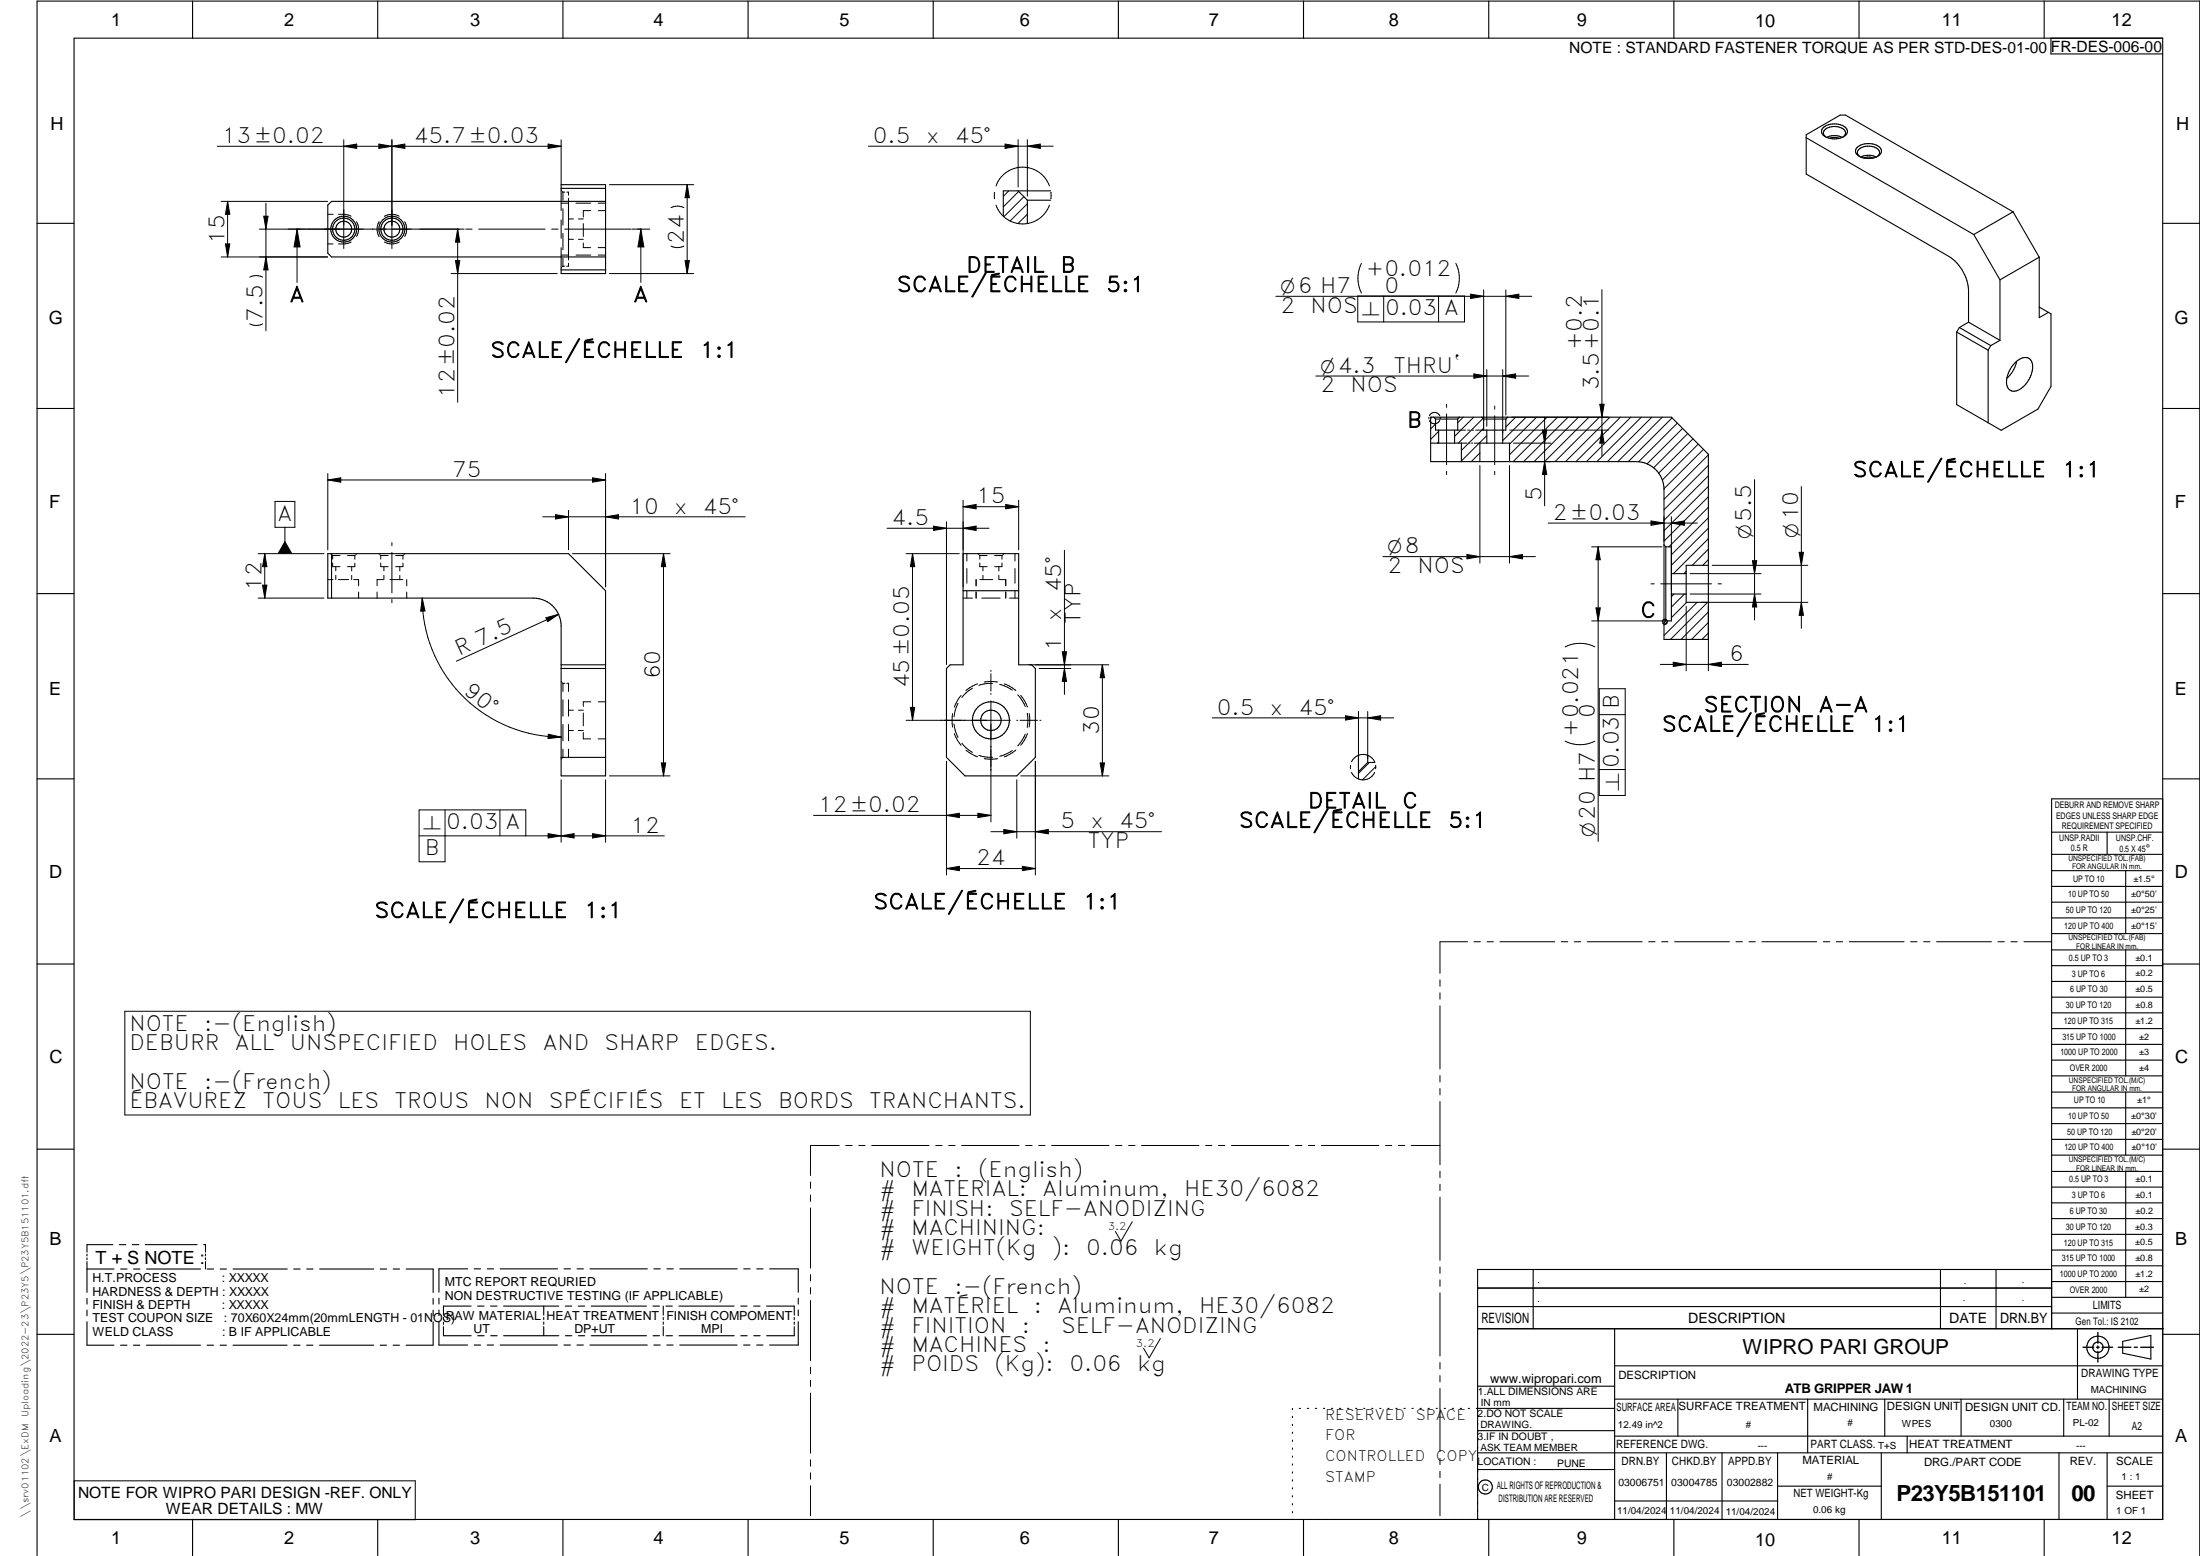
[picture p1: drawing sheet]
<svg xmlns="http://www.w3.org/2000/svg" width="594mm" height="420mm" viewBox="0 0 594 420" stroke-linecap="round" stroke-linejoin="round" font-family="sans-serif">
<g fill="none" stroke="#000" stroke-width=".3">
<path d="M20 10.3h564v400h-564zM52 .3v10M102 .3v10M152 .3v10M202 .3v10M252 .3v10M302 .3v10M352 .3v10M402 .3v10M452 .3v10M502 .3v10M552 .3v10"/>
<path d="M553.8 10.3v4.3h30.2M487.7 37.2l45.3 26.1M492.2 34.6a4.8 4.8 0 0 1 6.5 .3 1.66 1.66 0 0 1-1.3 2.2 4.8 4.8 0 0 1-5.4-1l-.1-.9zM493.1 37a1.37 1.37 0 0 1-.7-1.5 1.37 1.37 0 0 1 1.3-1 3.7 3.7 0 0 1 4.6 1.1v.6l-.7 .8M493.3 37.1a4.7 4.7 0 0 1 4.2 0M494 37.4l1.2-.3 1.5 .3M501.4 39.9a4.8 4.8 0 0 1 6.5 .3 1.64 1.64 0 0 1-1.3 2.2 4.8 4.8 0 0 1-5.4-1l-.1-.9zM151.5 50.9h12M151.5 54.4v-4.5h12v24h-12v-4.5M153.5 54.4v15M163.5 54.4h-74l-1 1v13l1 1h74M274.9 51.5l2.5 2.6"/>
<path d="M277.4 54.1v6.3M277.4 54.1h6.3M283.7 51.5h-12.8v6.9M502.3 42.3a1.35 1.35 0 0 1-.7-1.5 1.35 1.35 0 0 1 1.2-1 3.7 3.7 0 0 1 4.7 1.1l-.1 .9-.5 .5M502.5 42.4a4.9 4.9 0 0 1 4.2 0M503.3 42.7l1.1-.3 1.5 .3M543.6 57.2l-10.6 6.1M543.6 57.2l-45.3-26.1h-1.4l-9.2 5.3v10.6l38.6 22.2a11.7 11.7 0 0 1 5.3 9.2v8.6M543.6 57.2l7.1 12.2M10 60.3h10M151.5 72.9h12M533 63.3l7.1 12.3"/>
<path d="M540.1 75.6v16.3M550.7 69.4v16.4l2.4-1.5M550.7 69.4l-10.6 6.2M584 60.3h10M528.4 89.7l8.5 4.9M528.4 89.7v19.6l8.5 4.9M529.1 88.4l-.7 1.3M529.1 88.4l8.5 4.9M531.6 87l-2.5 1.4M531.6 87l8.5 4.9M536.9 94.6v19.6M537.6 93.3l-.7 1.3"/>
<path d="M540.1 91.9l-2.5 1.4M544 98.1a3.5 3.5 0 0 1 3.9-1.3 3.7 3.7 0 0 1 .5 4.6 6 6 0 0 1-4.8 4.2 2.32 2.32 0 0 1-1.7-3 8.3 8.3 0 0 1 2.1-4.5zM544.5 97.6a8.1 8.1 0 0 1-2.6 4.6M550.7 82.9l2.4 1.4M553.1 84.3l.7 .5v19.6l-3.5 6.1-9.9 5.7-3.5-2M10 110.3h10M386.3 112.6h65l10 10.1v50h-12v-40.6a7.5 7.5 0 0 0-7.5-7.4h-55.5zM386.3 119.7h8.3v5M387.1 112.6l.5 .6M387.6 113.2v2.9h6v-2.9M387.6 113.2h6M388.5 116.1v3.6"/>
<path d="M392.8 116.1v3.6M394.1 112.6l-.5 .6M400.1 112.6l.5 .6M400.6 113.2v2.9h6v-2.9M400.6 113.2h6M401.5 116.1v3.6M405.8 116.1v3.6M407.1 112.6l-.5 .6M584 110.3h10M399.6 124.7v-5h8v5M88.5 149.5h65l10 10v50h-12v-40.5a7.5 7.5 0 0 0-7.5-7.5h-55.5zM89.5 149.5v12"/>
<path d="M260.1 159.5h15M260.1 149.5h15v30h3.5l1 1v24l-5 5h-14l-5-5v-24l1-1h3.5zM449.3 147.2l.5 .5M449.8 147.7h1.5v20h-1.5M449.8 147.7v20M451.3 154.9h4M461.3 152.7h-6v9.9h6M10 160.3h10M151.5 179.5h12M449.8 167.7l-.5 .4M451.3 160.4h4M584 160.3h10"/>
<path d="M151.5 180.5h12M10 210.3h10M151.5 204.5h12M366.8 204v6.3M369.3 204v1.9M369.3 205.9h2M369.3 205.9l-2.5 2.5M584 215.7h-30v143.1M584 210.3h10M554 230.7h30M554 224.7h30M554 235.1h30"/>
<path d="M554 239.4h30M569 224.7v6M574 235.1v17M554 243.6h30M554 247.9h30M554 252.1h30M554 256.5h30M574 256.5v34M10 260.3h10M554 260.8h30M554 265h30M554 269.3h30"/>
<path d="M554 273.5h30M554 277.7h30M584 260.3h10M554 282h30M554 286.3h30M554 290.5h30M554 294.9h30M554 299.1h30M574 294.9v17M10 310.3h10M554 303.4h30M554 307.7h30"/>
<path d="M554 311.9h30M554 316.3h30M574 316.3v34M584 310.3h10M23.5 338.6v.5M23.5 339.7v.4M30.5 336.1h-7v2M32.2 336.1h1.8M35.7 336.1h1.8M39.2 336.1h14M55 336.1h.5v2M55.5 338.6v.5"/>
<path d="M55.5 339.6v.5M554 320.5h30M554 324.8h30M554 329.1h30M554 333.3h30M554 337.5h30M23.5 340.7v8.3M23.5 342.7h7.3M23.5 350.6v1.5M23.5 353.8v1.5M23.5 356.9v6.3h7.3M32.6 342.7h1.7"/>
<path d="M36.1 342.7h1.7M39.6 342.7h14.6M55.5 340.7v2M55.9 342.7h1.8M59.5 342.7h1.7M62.9 342.7h14.6M79.3 342.7h1.7M82.8 342.7h1.7M86.3 342.7h14.6M102.7 342.7h1.7M106.2 342.7h1.7M109.7 342.7h7.3v6.3"/>
<path d="M117 350.6v1.6M117 353.8v1.5M117 356.9v6.3h-7.3M118.5 350.5v1.6M118.5 353.7v1.6M118.5 356.9v6.3h7.8M119.8 358.2v2.5h7.4M119.8 355.8v.6M119.8 357v.6M126.3 342.6h-7.8v6.3M127.2 352.7h-7.4v2.4M128.1 342.6h1.7"/>
<path d="M129 352.7h1.7M131.6 342.6h1.7M132.5 352.7h1.7M135.1 342.6h15.5M136 352.7h14.9M146.8 352.7v2.4M146.8 355.7v.6M146.8 357v.6M146.8 358.2v2.5M152.3 342.6h1.7M152.6 352.7h1.8M155.8 342.6h1.7"/>
<path d="M156.2 352.7h1.7M159.3 342.6h15.5M159.7 352.7h14.9M176.3 352.7h1.8M176.6 342.6h1.7M179.1 352.7v2.4M179.1 355.7v.6M179.1 357v.6M179.1 358.2v2.5M179.8 352.7h1.8M180.1 342.6h1.7M183.3 352.7h14.9"/>
<path d="M183.6 342.6h15.5M200 352.7h1.7M200.8 342.6h1.8M203.5 352.7h1.7M204.3 342.6h1.8M207 352.7h7.5v2.4M207.8 342.6h7.8v6.4M214.5 355.7v.6M214.5 357v.6M214.5 358.2v2.5h-7.5M215.6 350.6v1.5M215.6 353.7v1.6"/>
<path d="M215.6 356.9v6.3h-7.8M399 358.8h185.3M399 352.8h155M399 347.8h155M414 342.8v16M436 358.8v51.5M524 342.8v16M539 342.8v16M554 342.8h-155v67.5M554 341.8h30M554 346.1h30M554 350.3h30"/>
<path d="M554 354.6h30M561 358.8v19M10 360.3h10M32.5 363.2h1.8M36 363.2h1.8M39.6 363.2h14.5M55.9 363.2h1.8M59.4 363.2h1.7M62.9 363.2h14.6M79.3 363.2h1.7M82.8 363.2h1.7M86.3 363.2h14.6"/>
<path d="M102.7 363.2h1.7M106.2 363.2h1.7M128 363.2h1.8M129 360.7h1.7M131.5 363.2h1.8M132.5 360.7h1.7M135 363.2h15.5M136 360.7h14.9M152.3 363.2h1.7M152.7 360.7h1.7M155.8 363.2h1.7M156.2 360.7h1.7"/>
<path d="M159.3 363.2h15.5M159.7 360.7h14.9M176.4 360.7h1.7M176.5 363.2h1.8M179.8 360.7h1.8M180.1 363.2h1.7M183.4 360.7h14.9M183.6 363.2h15.4M200 360.7h1.8M200.8 363.2h1.7M203.5 360.7h1.8M204.3 363.2h1.7"/>
<path d="M399 374.3h37M436 368.8h148M436 377.8h148M453.1 377.8v10M488.1 377.8v14.5M508.9 377.8v10M529.6 377.8v10M557.3 377.8v10M569.5 377.8v10M573.2 362.2l7.6-1.6v6.4l-7.6-1.6zM584 360.3h10M349 380.3v.3"/>
<path d="M349 382.4v.4M349 384.6v.3M349 386.7v.4M349 388.9v.3M349 391v.4M349 393.2v.3M349 395.3v.3M349 397.4v.4M349 399.6v.3M350.9 380.3h.3M353 380.3h.3M355.2 380.3h.3"/>
<path d="M357.4 380.3h.3M359.6 380.3h.3M361.7 380.3h.3M363.9 380.3h.3M366.1 380.3h.3M368.3 380.3h.3M370.4 380.3h.3M372.6 380.3h.3M374.8 380.3h.3M376.9 380.3h.4M379.1 380.3h.3M381.3 380.3h.3"/>
<path d="M383.4 380.3h.4M385.6 380.3h.4M387.8 380.3h.3M390 380.3h.3M392.1 380.3h.4M394.3 380.3h.4M396.5 380.3h.3M399 396.8h37M399 392.3h185M399 386.3h37M436 387.8h148M436 380.3h-37.3"/>
<path d="M450 392.3v18M465 392.3v18M480 392.3v18M508 392.3v18M515 387.8v4.5M556 392.3v18M569 392.3v18M52 410.3v9.8M102 410.3v9.8M152 410.3v9.8M202 410.3v9.8M252 410.3v9.8"/>
<path d="M302 410.3v9.8M349 401.7v.4M349 403.9v.3M349 406v.4M349 408.2v.3M352 410.3v9.8M402 410.3v9.8M436 405.3h44M452 410.3v9.8M480 401.3h28M502 410.3v9.8M552 410.3v9.8"/>
<path d="M569 401.3h15M10 420.1v-419.8h584v419.8"/>
<circle cx="92.8" cy="61.9" r="3"/>
<circle cx="92.8" cy="61.9" r="3.5"/>
<circle cx="92.8" cy="61.9" r="2.15"/>
<circle cx="105.8" cy="61.9" r="3"/>
<circle cx="105.8" cy="61.9" r="3.5"/>
<circle cx="105.8" cy="61.9" r="2.15"/>
<circle cx="267.6" cy="194.5" r="5"/>
<circle cx="267.6" cy="194.5" r="2.75"/>
<circle cx="566.5" cy="363.8" r="1.4"/>
<circle cx="566.5" cy="363.8" r="3"/>
<circle cx="401.1" cy="401.5" r="1.91"/>
</g>
<g fill="none" stroke="#000" stroke-width=".27">
<path d="M58.7 39.5h92.8M92.8 39.5l3.5-.6v1.2zM92.8 37.7v29.4M102.3 38.9l3.5 .6-3.5 .6zM105.8 37.7v29.4M105.8 39.5l3.5-.6v1.2zM148 38.9l3.5 .6-3.5 .6zM151.5 37.7v12.1M234.5 39.5h49.9M271.4 38.9l3.5 .6-3.5 .6zM274.9 37.7v12.8M277.4 37.7v15.3"/>
<path d="M277.4 39.5l3.5-.6v1.2zM59.7 54.4h28.8M61.5 54.4v15M61.5 54.4l.6 3.5h-1.2zM71.2 58.4h1.2l-.6 3.5zM71.8 54.9v34.4M88.5 57.9h1.5M91.4 57.9h2l1.4 .5M96.3 59.9a3.9 3.9 0 0 1 0 4M102.3 59.9l-.4 1.1-.1 1.2 .5 1.6M102.3 59.9h.1M107.8 58.4a3.9 3.9 0 0 0-4 0"/>
<path d="M109.3 59.9a3.9 3.9 0 0 1 0 4M151.5 54.4v2.5M151.5 59.4v5M151.5 54.9h2M151.5 51.4l.2 .1M151.9 51.7l.1 .2M152 51.9v2.2M152 56.3v4.5M152 51.9h.5M153 51.9h.5v.8M153.5 59.1h1.3M153.5 53.6v.8"/>
<path d="M155.5 54.9h4M156.2 59.1h1.3M159.5 56.9h-2v1.7M161.5 54.9h2M161.5 56.9h2M164.6 49.9h22.7M184.7 56.1l-1.8-.5-1.7 .5M185.6 49.9v24M185.6 49.9l.6 3.5h-1.2zM268.6 51.9v1.8M269 55.4l1 1.9 1 1.2M272.4 51.5l-1.5 1.5"/>
<path d="M275.1 51.7l-4.2 4.2M276.5 53.1l-5.4 5.4M277.4 57.8l-2.5 2.5M277.4 55l-4.6 4.7M283.4 50.2a7.6 7.6 0 0 0-7.2-5.1 7.6 7.6 0 0 0-7.2 5.1M283.4 55.4a7.7 7.7 0 0 1-12.4 3.1M283.8 51.9v1.8M59.7 69.4h28.8M60.9 65.9h1.2l-.6 3.5zM70.1 61.9h55.2M70.9 74.8l-1.7-.4-1.8 .4M71.8 69.4l.6 3.5h-1.2z"/>
<path d="M80.2 61.9l.8 4.8h-1.6zM80.2 61.9v14.4M88.5 65.9h1.4M94.8 65.3l-.3 .2a6.1 6.1 0 0 1-3.1 .4M102.3 63.8l.1 .1M107.8 65.3a4 4 0 0 1-4 0M121.8 73.9h28.7M123 70.4h1.2l-.6 3.5zM123.6 61.9l.6 3.5h-1.2zM123.6 61.9v46.7M125.8 61.9h1.7M129.3 61.9h17.9"/>
<path d="M149 61.9h1.7M151.5 66.9v2.5M151.5 68.9h2M151.7 72.2l-.2 .2M152 71.9l-.1 .1M152 63v4.4M152 69.7v2.2M152 71.9h.5M152.5 61.9h17.9M153.5 69.4v.8M153.5 71.1v.8h-.5M153.5 64.6h1.3"/>
<path d="M155.5 68.9h4M156.2 64.6h1.3M157.5 60.4v3.5M157.5 65.6v1.3h2M161.5 66.9h2M161.5 68.9h2M164.6 73.9h22.7M170.7 61.9h4.8M173.1 61.9l.8 4.8h-1.6zM173.1 61.9v14.4M184.7 66.5l-1.8 .4-1.7-.4M185 70.4h1.2l-.6 3.5z"/>
<path d="M366.6 79.9h28.9v7h-28.9zM367.6 71.1a9 9 0 0 0 0 8M373.6 79.9v7M388.5 79.9v7M393.1 71.1a9 9 0 0 1 0 8M397.1 79.4l3.5 .6-3.5 .6zM400.6 78.3v35.3M406.6 78.3v33.8M432.6 78.2v44.9M70.9 87.5l-1.7 .4-1.8-.4M344.5 80h69.1M401.5 99.8v15.3"/>
<path d="M405.8 99.8v17.1M406.6 80l3.5-.6v1.2zM355.3 101.5h57.5M385.9 112.7v.4M386 113.6a1.53 1.53 0 0 0 1.4 .8 1.53 1.53 0 0 0 1.4-.8M386.6 112.6l-.3 .4M387.6 114.5l-1.3 1.3M388.5 116.5l-2.2 2.1M388.5 119.3l-.4 .4M388.8 112.2a1.53 1.53 0 0 0-1.4-.8 1.53 1.53 0 0 0-1.4 .9M388.8 113.5v.1M388.9 112.7v.4"/>
<path d="M390.6 109.2v.8M390.6 111.8v13.7M393.6 116.1h2.2M394.6 119.7h1.6M395.1 112.6l-1.5 1.6M396.3 116.1h.5M396.6 119.7h.3M397.3 119.7h.4M397.4 116.1h.5M398 112.6l-5.2 5.2M398 101l3.5 .5-3.5 .6zM398.1 119.7h1.5"/>
<path d="M398.5 116.1h2.1M400.5 113l-6.7 6.7M400.6 115.7l-6 5.9M401.5 117.6l-6.9 6.9M403.6 109.6v.9M403.6 112.3v13.2M405.8 116.1h.1M405.8 101.5l3.5-.5v1.1zM407.7 116.1h26.6M408.2 112.6h26.1M408.7 119.7h10.1M409.3 112.6l-2.7 2.7"/>
<path d="M412.1 112.6l-6.3 6.4M414.9 112.6l-7.3 7.4M416.5 116.1l.6 3.6 .6-3.6M417.1 112.6v24M417.8 112.6l-10.2 10.2M420.6 112.6l-12 12.1M423.4 112.6l-12 12.1M426.2 112.6l-12 12.1M429.1 112.6l-12 12.1M431.9 112.6l-12 12.1M432 109.2h1.2l-.6 3.4zM432.6 116.1l.6 3.6h-1.2z"/>
<path d="M434.7 112.6l-12 12.1M437.6 112.6l-12 12.1M440.4 112.6l-12 12.1M443.2 112.6l-12 12.1M446.1 112.6l-12 12.1M448.9 112.6l-12 12.1M451.5 112.8l-11.8 11.9M452.9 114.3l-10.4 10.4M454.4 115.7l-9.6 9.6M455.8 117.1l-9.3 9.2M457.2 118.5l-9.3 9.3M458.6 119.9l-9.7 9.7"/>
<path d="M74.3 135.4h5.3v7h-5.3zM88.5 129.6l3.5-.6v1.2zM88.5 127.9v20.6M88.5 129.6h75M146.5 139.6h54.7M150 139l3.5 .6-3.5 .5zM153.5 137.8v10.7M160 129l3.5 .6-3.5 .6zM163.5 139.6l3.5-.6v1.1zM163.5 127.9v30.6M260.1 135.1v23.4M260.1 136.8h15"/>
<path d="M260.1 136.8l3.5-.6v1.2zM271.6 136.2l3.5 .6-3.5 .6zM275.1 135.1v13.4M390.6 127.3v.8M399.6 125.7v26.4M399.6 122.3l-2.3 2.4M403.6 127.3v.8M407.6 125.7v26.4M408.7 124.7h10.1M417.1 124.7l.6 3.4h-1.2zM449.3 139.5v6.6M451.3 139.5v19.8"/>
<path d="M460 121.3l-10.7 10.7M461.3 122.8l-12 12M461.3 125.7l-12 11.9M461.3 128.5l-12 12M461.3 131.3l-12 12M461.3 134.1l-12 12M461.3 137l-10.6 10.7M461.3 139.8l-10 10M473.8 129.5v37.9M486.4 131.4v38.3M69.7 149.5h17.8M70.9 158h1.2l-.6 3.5z"/>
<path d="M71.5 149.5v12M71.5 149.5l.6 3.5h-1.2zM76.9 142.4v7.1M88.5 156.5h1.4M89.3 149.5l.2 .2M89.7 149.8l.1 .2M89.8 150h2M89.8 152v1h2M89.8 150v1M90.7 153v1.2M90.7 155.3v1.2M91.4 156.5h2.7"/>
<path d="M93.8 150h2M95 153v1.2M95 155.4v1.1M95.5 156.5h1.3v1.7M95.8 152v1h-2M95.8 150v1M96 149.9l-.2 .1M96.3 149.5l-.1 .2M96.8 159.9v1.6M101.8 159.9v1.6M102.3 149.5l.2 .2M102.7 149.8l.1 .2"/>
<path d="M102.8 152v1h2M102.8 150v1M102.8 150h2M103.5 156.5h-1.7v1.7M103.7 153v1.2M103.7 155.3v1.2M105.3 156.5h3.5M105.8 146.5v.9M105.8 149.1v11M106.8 150h2M108 153v1.2M108 155.4v1.1"/>
<path d="M108.8 152v1h-2M108.8 150v1M109 149.9l-.2 .1M109.3 149.5l-.2 .2M109.8 156.5v1.7M109.8 159.9v1.6M154.6 149.5h26.3M179.2 149.5l.6 3.5h-1.2zM179.2 149.5v60M239.5 142.6h27.6M244.7 149.5h14.3M246.4 149.5v45"/>
<path d="M246.4 149.5l.6 3.5h-1.2zM252.1 142.1l3.5 .5-3.5 .6zM255.6 140.9v38.6M260.1 142.6l3.5-.5v1.1zM261.1 149.5v2M261.1 153.5v4M261.1 159.5v2M263.6 156.5v1.7M263.6 159.9v1.6M264.1 149.5l.1 .2M264.4 149.8l.2 .2M264.6 152v1h2"/>
<path d="M264.6 150h2M264.6 150v1M264.6 156.5h3.5M265.4 153v1.2M265.4 155.3v1.2M268.6 150h2M269.7 153v1.2M269.7 155.4v1.1M269.8 156.5h1.8v1.7M270.6 152v1h-2M270.6 150v1M270.7 149.9l-.1 .1"/>
<path d="M271.1 149.5l-.2 .2M271.6 159.9v1.6M274.1 149.5v2M274.1 153.5v4M274.1 159.5v2M287.4 148.6v38.9M373.4 150.3h41.2M396.1 149.7l3.5 .6-3.5 .6zM407.6 150.3l3.5-.6v1.2zM418.1 141.2h40.2M429.8 147.7h19M431.6 147.7v79.5"/>
<path d="M431.6 147.7l.5 3.5h-1.1zM445.8 157.6h.9M445.8 140.7l3.5 .5-3.5 .6zM448.5 157.6h13.7M451.3 141.2l3.5-.5v1.1zM455.3 154.3l-.6 .6M456.4 154.9h19.1M461.3 151.1l-1.5 1.6M461.3 145.5l-9.4 9.4M461.3 148.3l-4.3 4.4M461.3 142.6l-10 10M462.4 152.7h25.8"/>
<path d="M463.9 157.6h.9M473.2 151.4h1.2l-.6 3.5zM485.8 149.1h1.2l-.6 3.6zM69.7 161.5h17.8M105.8 161.9v.9M114 161.5a37.5 37.5 0 0 0 37.5 37.5M114 161.5l.8 3.5h-1.2zM147.4 166.8l3.4-.9-2.9 2zM150.8 165.9l-27.6 12.6M260.1 161.5h2.5M265.1 161.5h5M272.6 161.5h2.5"/>
<path d="M277.9 179.5h21.5M286.8 176h1.2l-.6 3.5zM297.7 179.5l.6 3.5h-1.2zM297.7 179.5v30M422.6 174.7a9 9 0 0 1 8.1 0M429.8 167.7h19.7M431 164.1h1.1l-.5 3.6zM448.3 179.4h23.8M448.9 167.8v.2M450.2 167.6l-.3-.3-.4-.1-.5 .4M450.2 168.2l-.5 .4-.5-.1-.2-.3M450.3 167.8v.2"/>
<path d="M450.4 167.7l-1.1 1.1M451.8 178.8l3.5 .6-3.5 .6zM452 160.4l-.7 .7M454.9 160.4l-3.6 3.5M455.3 163.7v17.4M455.5 162.6l-4.2 4.2M456.4 160.4h19.1M458.3 162.6l-9 9M459.4 162.6h28.8M461.1 162.6l-10 10.1M461.3 165.2l-7.4 7.5M461.3 170.9l-1.7 1.8"/>
<path d="M461.3 179.4l3.5-.6v1.2zM461.3 168.1l-4.5 4.6M461.3 163.7v17.4M473.8 160.4l.6 3.5h-1.2zM486.4 162.6l.6 3.6h-1.2zM148.1 198.3l3.4 .7-3.5 .4zM151.5 184l.2 .2M151.9 184.4l.1 .1M152 184.5v2.2M152 189v4.4M152 195.6v4.4M152 184.5h.5"/>
<path d="M153 184.5h.5v2.2M153.5 191.8h1.3M153.5 189v4.4M153.5 195.6v4.4M153.5 197.3h1.3M156.2 197.3h1.3M156.2 191.8h1.3M157.5 192.5v3.5M157.5 197.8v1.7h2M159.5 189.5h-2v1.3M161.5 199.5h2M161.5 189.5h2"/>
<path d="M244.7 194.5h28.1M245.8 191h1.2l-.6 3.5zM257.2 192.7l-.1 1.8 .1 1.8M257.6 195.5l.4 1.8 .7 1.8M257.7 198.1l.9 1.8 .9 1.4M258.7 189.9l-.7 1.9-.4 1.8M259.5 187.8l-.9 1.3-.9 1.8M262.6 185.9l-1.8 1.2-1.1 1.2M264 184.7l-2.2 1-1 .8M265.8 184.2l1.3-.2 2.3 .2M267.6 181v.3M267.6 181.9v4.7"/>
<path d="M267.6 187.2v.3M267.6 189.3v32.6M268 184.5l-2.3 .2-1.4 .4M269.9 184.8l2.1 .8 1.4 .8M271.2 184.7l1.4 .6 1.7 1.2M274.6 194.5h.2M274.8 187.6l1.3 1.7 .8 1.5M275.5 194.5h4.7M275.6 187.8l1 1.3 .8 1.8M276.9 198.2l-.8 1.6-1.3 1.6M277.4 192.6l.2 1.9-.2 1.9M277.4 198.1l-.8 1.8-1 1.3"/>
<path d="M277.9 192.7l.2 1.8-.2 1.8M280.6 180.5h8.6M280.8 194.5h.3M287.4 180.5l.6 3.5h-1.2zM327.3 193.8h49M363.3 193.3l3.5 .5-3.5 .6zM366.8 192.1v15.2M369.3 192.1v12.8M369.3 193.8l3.5-.5v1.1zM431.9 193h7M431.9 186h7v28.8h-7zM120.2 218.7v14h-7v-14h28.8v7"/>
<path d="M135 218.7v7M151.5 210.6v16.8M151.7 204.9l-.2 .1M152 202.3v2.2l-.1 .2M153.5 202.3v2.2M163.5 210.6v16.8M164.6 209.5h16.3M178.6 206h1.2l-.6 3.5zM255.6 205.6v30.7M259.7 200.7l1.1 1.2 1.8 1.3M260.9 202.6l1.7 1.2 1.4 .6M264.1 219.6l3.5 .6-3.5 .6z"/>
<path d="M264.3 204l1.4 .3 2.3 .2M265.8 204.9l2.2 .1 1.4-.1M273.4 202.6l-1.4 .9-2 .7M274.3 202.5l-1.7 1.3-1.4 .6M274.6 210.6v15.7M275.6 209.5h23.8M279.6 205.6v30.7M297.1 206h1.2l-.6 3.5zM364.7 206.7v.9M365 208.6a3.4 3.4 0 0 0 3.1 2 3.4 3.4 0 0 0 3.1-2M369.8 205.9l-3 2.9M371.2 205.7a3.4 3.4 0 0 0-3.1-2 3.4 3.4 0 0 0-3.1 2"/>
<path d="M371.5 206.7v.9M371.5 207l-3.6 3.6M430.7 200.1a9 9 0 0 1-8.1 0M431.9 207.8h7M113.2 225.7h66.2M148 225.1l3.5 .6-3.5 .6zM151.5 225.7l3.5-.6v1.2zM160 225.1l3.5 .6-3.5 .6zM219.7 220.2h47.9M255.6 234.5l3.5-.6v1.2zM255.6 220.2l3.5-.6v1.2zM255.6 234.5h24"/>
<path d="M267.6 224.6h46M271.1 224l3.5 .6-3.5 .5zM276.1 233.9l3.5 .6-3.5 .6zM279.6 224.6l3.5-.6v1.1zM396.3 254.3h-7.5v8.5M398 254.3h1.8M401.5 254.3h1.8M405 254.3h14.9M421.6 254.3h1.7M425.1 254.3h1.7M428.6 254.3h14.8M445.2 254.3h1.7"/>
<path d="M448.7 254.3h1.7M452.2 254.3h14.8M468.8 254.3h1.7M472.3 254.3h1.7M475.8 254.3h14.8M492.4 254.3h1.7M495.9 254.3h1.7M499.4 254.3h14.8M515.9 254.3h1.8M519.4 254.3h1.8M522.9 254.3h14.9M539.5 254.3h1.7"/>
<path d="M543 254.3h1.7M546.5 254.3h7.4M33.7 273.1h244.5v28h-244.5zM388.8 264.6v1.7M388.8 268.1v1.7M388.8 271.6v17M388.8 290.4v1.8M388.8 293.9v1.8M388.8 297.4v17.1M218.9 319.2v1.7M226.6 309.3h-7.7v8.1M228.4 309.3h1.7"/>
<path d="M231.9 309.3h1.7M235.4 309.3h15.5M252.7 309.3h1.7M256.2 309.3h1.7M259.7 309.3h15.5M277 309.3h1.7M280.5 309.3h1.7M284 309.3h15.5M301.2 309.3h1.8M304.8 309.3h1.7M308.2 309.3h15.6M325.5 309.3h1.8"/>
<path d="M329 309.3h1.8M332.5 309.3h15.6M349.8 309.3h1.8M353.3 309.3h1.7M356.8 309.3h15.5M374.1 309.3h1.7M377.6 309.3h1.7M381.1 309.3h7.7M388.8 316.3v1.7M388.8 319.8v1.7M218.9 322.7v1.7M218.9 326.2v16.2"/>
<path d="M305.7 329.9l-3 5.3-1.5-2.7M388.8 323.3v17M218.9 344.2v1.7M218.9 347.7v1.7M218.9 351.2v16.2M388.8 342.1v1.7M388.8 345.6v1.7M388.8 349.1v17.1M218.9 369.2v1.7M218.9 372.7v1.7M218.9 376.2v16.2M313.3 361.4l-3 5.3-1.5-2.7"/>
<path d="M388.8 367.9v1.8M388.8 371.4v1.7M388.8 374.9v17.1M20 399.9h92.1v10.5h-92.1zM218.9 394.2v1.7M218.9 397.7v1.7M388.8 393.8v1.7M388.8 397.3v1.7M218.9 401.2v8.1M388.8 400.8v8.5"/>
</g>
<path d="M566.5 359.8v2.9M562.5 363.8h2.9M566.1 363.8h.8M566.5 363.5v.7M566.5 364.9v2.9M567.6 363.8h2.9M572 363.8h3.4M576.3 363.8h.9M578.1 363.8h3.4" fill="none" stroke="#000" stroke-width=".36"/>
<g fill="#000">
<path d="M92.8 39.5l3.5-.6v1.2zM102.3 38.9l3.5 .6-3.5 .6zM105.8 39.5l3.5-.6v1.2zM148 38.9l3.5 .6-3.5 .6zM271.4 38.9l3.5 .6-3.5 .6zM277.4 39.5l3.5-.6v1.2zM61.5 54.4l.6 3.5h-1.2zM71.2 58.4h1.2l-.6 3.5zM185.6 49.9l.6 3.5h-1.2zM60.9 65.9h1.2l-.6 3.5zM71.8 69.4l.6 3.5h-1.2zM80.2 61.9l.8 4.8h-1.6z"/>
<path d="M123 70.4h1.2l-.6 3.5zM123.6 61.9l.6 3.5h-1.2zM173.1 61.9l.8 4.8h-1.6zM185 70.4h1.2l-.6 3.5zM397.1 79.4l3.5 .6-3.5 .6zM406.6 80l3.5-.6v1.2zM398 101l3.5 .5-3.5 .6zM405.8 101.5l3.5-.5v1.1zM416.5 116.1h1.2l-.6 3.6zM432 109.2h1.2l-.6 3.4zM432.6 116.1l.6 3.6h-1.2zM88.5 129.6l3.5-.6v1.2z"/>
<path d="M150 139l3.5 .6-3.5 .5zM160 129l3.5 .6-3.5 .6zM163.5 139.6l3.5-.6v1.1zM260.1 136.8l3.5-.6v1.2zM271.6 136.2l3.5 .6-3.5 .6zM417.1 124.7l.6 3.4h-1.2zM70.9 158h1.2l-.6 3.5zM71.5 149.5l.6 3.5h-1.2zM76.9 146l2.1 3.5h-4.1zM179.2 149.5l.6 3.5h-1.2zM246.4 149.5l.6 3.5h-1.2zM252.1 142.1l3.5 .5-3.5 .6z"/>
<path d="M260.1 142.6l3.5-.5v1.1zM396.1 149.7l3.5 .6-3.5 .6zM407.6 150.3l3.5-.6v1.2zM431.6 147.7l.5 3.5h-1.1zM445.8 140.7l3.5 .5-3.5 .6zM451.3 141.2l3.5-.5v1.1zM473.2 151.4h1.2l-.6 3.5zM485.8 149.1h1.2l-.6 3.6zM114 161.5l.8 3.5h-1.2zM147.4 166.8l3.4-.9-2.9 2zM286.8 176h1.2l-.6 3.5zM431 164.1h1.1l-.5 3.6z"/>
<path d="M451.8 178.8l3.5 .6-3.5 .6zM461.3 179.4l3.5-.6v1.2zM473.8 160.4l.6 3.5h-1.2zM486.4 162.6l.6 3.6h-1.2zM148.1 198.3l3.4 .7-3.5 .4zM245.8 191h1.2l-.6 3.5zM287.4 180.5l.6 3.5h-1.2zM297.7 179.5l.6 3.5h-1.2zM363.3 193.3l3.5 .5-3.5 .6zM369.3 193.8l3.5-.5v1.1zM178.6 206h1.2l-.6 3.5zM297.1 206h1.2l-.6 3.5z"/>
<path d="M148 225.1l3.5 .6-3.5 .6zM151.5 225.7l3.5-.6v1.2zM160 225.1l3.5 .6-3.5 .6zM255.6 234.5l3.5-.6v1.2zM255.6 220.2l3.5-.6v1.2zM264.1 219.6l3.5 .6-3.5 .6zM271.1 224l3.5 .6-3.5 .5zM276.1 233.9l3.5 .6-3.5 .6zM279.6 224.6l3.5-.6v1.1z"/>
</g>
<g font-size="6">
<text x="512.1" y="405.2">P23Y5B151101</text>
<text x="559.4" y="405.2">00</text>
</g>
<g font-size="5.7">
<text x="59.9" y="38.6">13±0.02</text>
<text x="111.7" y="38.6">45.7±0.03</text>
<text x="235.7" y="38.6">0.5</text>
<text x="250.1" y="38.6">x</text>
<text x="257.8" y="38.6">45°</text>
<text x="60.6" y="65.8" transform="rotate(-90 60.6 65.8)">15</text>
<text x="184.7" y="65.8" transform="rotate(-90 184.7 65.8)">24</text>
<text x="260.9" y="73.6">DETAIL</text>
<text x="286.4" y="73.6">B</text>
<text x="368.9" y="74.6">+0.012</text>
<text x="78.2" y="81.5">A</text>
<text x="171" y="81.5">A</text>
<text x="242.2" y="78.8">SCALE/ÉCHELLE</text>
<text x="298.7" y="78.8">5:1</text>
<text x="373.8" y="79.1">0</text>
<text x="70.9" y="86.8" transform="rotate(-90 70.9 86.8)">7.5</text>
<text x="345.8" y="84.4">2</text>
<text x="353.9" y="84.4">NOS</text>
<text x="374" y="85.2">0.03 A</text>
<text x="427.2" y="94.6" transform="rotate(-90 427.2 94.6)">+0.2</text>
<text x="132.4" y="96.5">SCALE/ÉCHELLE</text>
<text x="189" y="96.5">1:1</text>
<text x="376.3" y="100.7">THRU`</text>
<text x="122.7" y="107.4" transform="rotate(-90 122.7 107.4)">12±0.02</text>
<text x="356.5" y="105.9">2</text>
<text x="364.7" y="105.9">NOS</text>
<text x="431.7" y="105.4" transform="rotate(-90 431.7 105.4)">3.5+0.1</text>
<text x="380" y="115.4">B</text>
<text x="122.1" y="128.7">75</text>
<text x="500.3" y="128.8">SCALE/ÉCHELLE</text>
<text x="556.8" y="128.8">1:1</text>
<text x="263.6" y="135.9">15</text>
<text x="416.2" y="135.4" transform="rotate(-90 416.2 135.4)">5</text>
<text x="75" y="140.7">A</text>
<text x="170" y="138.7">10</text>
<text x="182" y="138.7">x</text>
<text x="189.8" y="138.7">45°</text>
<text x="240.7" y="141.8">4.5</text>
<text x="419.3" y="140.4">2±0.03</text>
<text x="374.7" y="154.7">2</text>
<text x="382.8" y="154.7">NOS</text>
<text x="70.6" y="159.5" transform="rotate(-90 70.6 159.5)">12</text>
<text x="286.5" y="160" transform="rotate(-90 286.5 160)">45°</text>
<text x="286.5" y="167.8" transform="rotate(-90 286.5 167.8)">x</text>
<text x="443" y="166.8">C</text>
<text x="291.8" y="168.4" transform="rotate(-90 291.8 168.4)">TYP</text>
<text x="124" y="177.2" transform="rotate(-25 124 177.2)">R 7.5</text>
<text x="286.5" y="175.9" transform="rotate(-90 286.5 175.9)">1</text>
<text x="466.9" y="178.5">6</text>
<text x="178.3" y="183.5" transform="rotate(-90 178.3 183.5)">60</text>
<text x="245.5" y="185.8" transform="rotate(-90 245.5 185.8)">45±0.05</text>
<text x="124.9" y="187.2" transform="rotate(38 124.9 187.2)">90°</text>
<text x="328.6" y="193">0.5</text>
<text x="342.9" y="193">x</text>
<text x="350.7" y="193">45°</text>
<text x="430.7" y="193.9" transform="rotate(-90 430.7 193.9)">0</text>
<text x="448.8" y="197.5">SCALE/ÉCHELLE</text>
<text x="460.1" y="192.3">SECTION</text>
<text x="491.1" y="192.3">A-A</text>
<text x="505.3" y="197.5">1:1</text>
<text x="296.8" y="198.5" transform="rotate(-90 296.8 198.5)">30</text>
<text x="426.1" y="198.9" transform="rotate(-90 426.1 198.9)">+0.021</text>
<text x="437.1" y="207.4" transform="rotate(-90 437.1 207.4)">0.03 B</text>
<text x="220.9" y="219.3">12±0.02</text>
<text x="353.2" y="218.2">DETAIL</text>
<text x="378.7" y="218.2">C</text>
<text x="120.5" y="223.9">0.03 A</text>
<text x="170.3" y="224.8">12</text>
<text x="286.3" y="223.7">5</text>
<text x="294.5" y="223.7">x</text>
<text x="302.2" y="223.7">45°</text>
<text x="334.6" y="223.5">SCALE/ÉCHELLE</text>
<text x="391.1" y="223.5">5:1</text>
<text x="114.7" y="230.9">B</text>
<text x="263.6" y="233.6">24</text>
<text x="293.8" y="229">TYP</text>
<text x="235.9" y="245.5">SCALE/ÉCHELLE</text>
<text x="292.4" y="245.5">1:1</text>
<text x="101.1" y="247.8">SCALE/ÉCHELLE</text>
<text x="157.7" y="247.8">1:1</text>
<text x="34.9" y="278.3">NOTE</text>
<text x="55.1" y="278.3">:-(English)</text>
<text x="34.9" y="283.6">DEBURR</text>
<text x="63.4" y="283.6">ALL</text>
<text x="78.3" y="283.6">UNSPECIFIED</text>
<text x="122.4" y="283.6">HOLES</text>
<text x="146.6" y="283.6">AND</text>
<text x="163.3" y="283.6">SHARP</text>
<text x="187.7" y="283.6">EDGES.</text>
<text x="34.9" y="294.1">NOTE</text>
<text x="34.9" y="299.3">ÉBAVUREZ</text>
<text x="55.2" y="294.1">:-(French)</text>
<text x="70.9" y="299.3">TOUS</text>
<text x="91.2" y="299.3">LES</text>
<text x="106.6" y="299.3">TROUS</text>
<text x="130.9" y="299.3">NON</text>
<text x="148.2" y="299.3">SPÉCIFIÉS</text>
<text x="183.4" y="299.3">ET</text>
<text x="194.8" y="299.3">LES</text>
<text x="210.1" y="299.3">BORDS</text>
<text x="234.7" y="299.3">TRANCHANTS.</text>
<text x="237.5" y="317.8">NOTE</text>
<text x="257.7" y="317.8">:</text>
<text x="264.2" y="317.8">(English)</text>
<text x="237.5" y="323.1">#</text>
<text x="246.1" y="323.1">MATERIAL:</text>
<text x="281.5" y="323.1">Aluminum,</text>
<text x="319.8" y="323.1">HE30/6082</text>
<text x="237.5" y="328.3">#</text>
<text x="246.1" y="328.3">FINISH:</text>
<text x="272.5" y="328.3">SELF-ANODIZING</text>
<text x="237.5" y="333.6">#</text>
<text x="246.1" y="333.6">MACHINING:</text>
<text x="237.5" y="338.8">#</text>
<text x="246.1" y="338.8">WEIGHT(Kg</text>
<text x="284" y="338.8">):</text>
<text x="293.3" y="338.8">0.06</text>
<text x="311.6" y="338.8">kg</text>
<text x="237.5" y="349.3">NOTE</text>
<text x="257.7" y="349.3">:-(French)</text>
<text x="237.5" y="354.6">#</text>
<text x="237.5" y="359.8">#</text>
<text x="246.1" y="354.6">MATÉRIEL</text>
<text x="246.1" y="359.8">FINITION</text>
<text x="275.9" y="359.8">:</text>
<text x="279.2" y="354.6">:</text>
<text x="285.6" y="354.6">Aluminum,</text>
<text x="286.5" y="359.8">SELF-ANODIZING</text>
<text x="323.8" y="354.6">HE30/6082</text>
<text x="237.5" y="365.1">#</text>
<text x="246.1" y="365.1">MACHINES</text>
<text x="281.6" y="365.1">:</text>
<text x="237.5" y="370.3">#</text>
<text x="246.1" y="370.3">POIDS</text>
<text x="268.6" y="370.3">(Kg):</text>
<text x="288.8" y="370.3">0.06</text>
<text x="307.1" y="370.3">kg</text>
</g>
<text font-size="5.6" x="470.5" y="365.5">WIPRO PARI GROUP</text>
<g font-size="5.4">
<text x="345.8" y="79.1">O6 H7</text>
<text x="367.7" y="85.2">n</text>
<text x="356.5" y="100.7">O4.3</text>
<text x="374.7" y="149.4">O8</text>
<text x="472.9" y="145.6" transform="rotate(-90 472.9 145.6)">O5.5</text>
<text x="485.6" y="145.2" transform="rotate(-90 485.6 145.2)">O10</text>
<text x="437.1" y="213.7" transform="rotate(-90 437.1 213.7)">n</text>
<text x="114.3" y="223.9">n</text>
<text x="430.7" y="226" transform="rotate(-90 430.7 226)">O20 H7</text>
</g>
<g font-size="4.9">
<text x="30" y="7">1</text>
<text x="76.7" y="7">2</text>
<text x="127" y="7">3</text>
<text x="176.5" y="7">4</text>
<text x="226.7" y="7">5</text>
<text x="275.4" y="7">6</text>
<text x="326.4" y="7">7</text>
<text x="375" y="7">8</text>
<text x="425.8" y="7">9</text>
<text x="473.9" y="7.4">10</text>
<text x="524.3" y="7">11</text>
<text x="570.2" y="7">12</text>
<text x="13.6" y="35.2">H</text>
<text x="587.6" y="35.2">H</text>
<text x="13.2" y="87.5">G</text>
<text x="587.2" y="87.5">G</text>
<text x="13.3" y="137.1">F</text>
<text x="587.3" y="137.1">F</text>
<text x="13.3" y="187.6">E</text>
<text x="587.3" y="187.6">E</text>
<text x="13.3" y="237">D</text>
<text x="587.3" y="237">D</text>
<text x="13.4" y="287.1">C</text>
<text x="587.4" y="287.1">C</text>
<text x="13.4" y="336.3">B</text>
<text x="25.8" y="341.2">T + S NOTE :</text>
<text x="587.4" y="336.3">B</text>
<text x="13.4" y="389.3">A</text>
<text x="587.4" y="389.3">A</text>
<text x="30" y="417">1</text>
<text x="76.7" y="417">2</text>
<text x="127" y="417">3</text>
<text x="176.5" y="417">4</text>
<text x="226.7" y="417">5</text>
<text x="275.4" y="417">6</text>
<text x="326.4" y="417">7</text>
<text x="375" y="417">8</text>
<text x="425.8" y="417">9</text>
<text x="473.9" y="417.4">10</text>
<text x="524.3" y="417">11</text>
<text x="570.2" y="417">12</text>
</g>
<g font-size="4.2">
<text x="423.7" y="14.3">NOTE : STANDARD FASTENER TORQUE AS PER STD-DES-01-00</text>
<text x="553.8" y="14">FR-DES-006-00</text>
<text x="21.1" y="404.4">NOTE FOR WIPRO PARI DESIGN -REF. ONLY</text>
<text x="44.8" y="408.9">WEAR DETAILS : MW</text>
</g>
<g font-size="3.9">
<text x="357.8" y="383.4">RESERVED</text>
<text x="382.3" y="383.4">SPACE</text>
<text x="357.8" y="388.9">FOR</text>
<text x="357.8" y="394.5">CONTROLLED</text>
<text x="387.8" y="394.5">COPY</text>
<text x="357.8" y="400.1">STAMP</text>
</g>
<g font-size="3.8">
<text x="400.1" y="357.1">REVISION</text>
<text x="455.9" y="357.1">DESCRIPTION</text>
<text x="526.4" y="357.1">DATE</text>
<text x="540.1" y="357.1">DRN.BY</text>
</g>
<text font-size="3.6" x="482" y="376.2">ATB GRIPPER JAW 1</text>
<text font-size="3.5" x="402.4" y="373.3">www.wipropari.com</text>
<g font-size="3.4">
<text x="25" y="346.3">H.T.PROCESS</text>
<text x="59.9" y="346.3">: XXXXX</text>
<text x="120.2" y="347.3">MTC REPORT REQURIED</text>
<text x="25" y="349.9">HARDNESS &amp; DEPTH : XXXXX</text>
<text x="25" y="353.5">FINISH &amp; DEPTH</text>
<text x="59.9" y="353.5">: XXXXX</text>
<text x="120.2" y="350.9">NON DESTRUCTIVE TESTING (IF APPLICABLE)</text>
<text x="25" y="357.1">TEST COUPON SIZE</text>
<text x="60.5" y="357.1">: 70X60X24mm(20mmLENGTH - 01NOS)</text>
<text x="120.4" y="356.3">RAW MATERIAL HEAT TREATMENT FINISH COMPOMENT</text>
<text x="127.9" y="359.9">UT</text>
<text x="155.1" y="359.9">DP+UT</text>
<text x="189.3" y="359.9">MPI</text>
<text x="25" y="360.7">WELD CLASS</text>
<text x="60" y="360.7">: B IF APPLICABLE</text>
</g>
<g font-size="3.1">
<text x="565.2" y="353.5">LIMITS</text>
<text x="562" y="371.7">DRAWING TYPE</text>
<text x="437" y="372.3">DESCRIPTION</text>
<text x="436.5" y="380.9">SURFACE AREA</text>
<text x="453.3" y="380.9">SURFACE TREATMENT</text>
<text x="489.7" y="380.9">MACHINING</text>
<text x="509.5" y="380.9">DESIGN UNIT</text>
<text x="530.6" y="380.9">DESIGN UNIT CD.</text>
<text x="558" y="380.7">TEAM NO.</text>
<text x="570.3" y="380.7">SHEET SIZE</text>
<text x="575.6" y="386.1">A2</text>
<text x="436.4" y="391.1">REFERENCE DWG.</text>
<text x="437.9" y="395.5">DRN.BY</text>
<text x="451.5" y="395.5">CHKD.BY</text>
<text x="466.6" y="395.5">APPD.BY</text>
<text x="486.7" y="395.4">MATERIAL</text>
<text x="488.9" y="391">PART CLASS.</text>
<text x="515.6" y="391">HEAT TREATMENT</text>
<text x="519.6" y="395.9">DRG./PART CODE</text>
<text x="558.9" y="395.6">REV.</text>
<text x="571.4" y="395.6">SCALE</text>
<text x="484.3" y="404.3">NET WEIGHT-Kg</text>
<text x="571.4" y="404.7">SHEET</text>
</g>
<text font-size="3" x="579.5" y="230.1">°</text>
<g font-size="2.8">
<text x="299.1" y="332.1">3.2</text>
<text x="560.5" y="357.7">Gen Tol.: IS 2102</text>
<text x="306.7" y="363.6">3.2</text>
<text x="399.1" y="376.7">1.ALL DIMENSIONS ARE</text>
<text x="399" y="382.7">2.DO NOT SCALE</text>
<text x="399" y="388.7">3.IF IN DOUBT ,</text>
<text x="399" y="395.5">LOCATION :</text>
<text x="420.5" y="396">PUNE</text>
<text x="437" y="401.3">03006751</text>
<text x="451.3" y="401.2">03004785</text>
<text x="466.3" y="401.3">03002882</text>
<text x="404.2" y="402">ALL RIGHTS OF REPRODUCTION &amp;</text>
<text x="404.7" y="405.4">DISTRIBUTION ARE RESERVED</text>
</g>
<g font-size="2.7">
<text x="564.6" y="376.2">MACHINING</text>
<text x="399.9" y="379.7">IN mm</text>
<text x="399.8" y="385.7">DRAWING.</text>
<text x="436.9" y="385.5">12.49 in^2</text>
<text x="471.4" y="385.6">#</text>
<text x="498.9" y="385.1">#</text>
<text x="513.6" y="385.3">WPES</text>
<text x="537.3" y="385.2">0300</text>
<text x="559.7" y="385.2">PL-02</text>
<text x="399.8" y="391.8">ASK TEAM MEMBER</text>
<text x="474.7" y="391.2">---</text>
<text x="507.1" y="391.2">T+S</text>
<text x="560.7" y="391.2">---</text>
<text x="493.4" y="399.6">#</text>
<text x="572.9" y="399.8">1 : 1</text>
<text x="400.1" y="402.5">C</text>
<text x="436.7" y="408.7">11/04/2024</text>
<text x="450.9" y="408.8">11/04/2024</text>
<text x="466" y="409">11/04/2024</text>
<text x="489.6" y="408.5">0.06 kg</text>
<text x="571.5" y="408.7">1 OF 1</text>
</g>
<g font-size="2.5">
<text x="559.2" y="229.9">0.5 R</text>
<text x="572.3" y="230.1">0.5 X 45</text>
<text x="559.4" y="323.5">3 UP TO 6</text>
<text x="558.9" y="327.8">6 UP TO 30</text>
<text x="557.8" y="332">30 UP TO 120</text>
<text x="415.2" y="346.4">.</text>
<text x="530.3" y="346.6">.</text>
<text x="545.9" y="346.4">.</text>
<text x="415.2" y="351.5">.</text>
<text x="530.1" y="351.3">.</text>
<text x="545.9" y="351.4">.</text>
</g>
<g font-size="2.4">
<text x="554.9" y="218.3">DEBURR AND REMOVE SHARP</text>
<text x="555.2" y="221.1">EDGES UNLESS SHARP EDGE</text>
<text x="556.1" y="227.2">UNSP.RADII</text>
<text x="556.8" y="223.8">REQUIREMENT SPECIFIED</text>
<text x="571.4" y="227">UNSP.CHF.</text>
<text x="559.8" y="238">UP TO 10</text>
<text x="576.1" y="238.1">±1.5°</text>
<text x="558.5" y="242.3">10 UP TO 50</text>
<text x="575.5" y="242.3">±0°50'</text>
<text x="557.4" y="250.8">120 UP TO 400</text>
<text x="557.9" y="246.5">50 UP TO 120</text>
<text x="575.5" y="250.8">±0°15'</text>
<text x="575.5" y="246.6">±0°25'</text>
<text x="558.7" y="259.4">0.5 UP TO 3</text>
<text x="559.5" y="263.7">3 UP TO 6</text>
<text x="576.6" y="259.4">±0.1</text>
<text x="576.6" y="263.7">±0.2</text>
<text x="559" y="268">6 UP TO 30</text>
<text x="576.6" y="268">±0.5</text>
<text x="557.9" y="272.2">30 UP TO 120</text>
<text x="576.6" y="272.2">±0.8</text>
<text x="556.9" y="280.7">315 UP TO 1000</text>
<text x="557.3" y="276.5">120 UP TO 315</text>
<text x="576.6" y="276.5">±1.2</text>
<text x="577.7" y="280.7">±2</text>
<text x="556.4" y="284.9">1000 UP TO 2000</text>
<text x="577.6" y="285">±3</text>
<text x="558.9" y="289.2">OVER 2000</text>
<text x="577.7" y="289.3">±4</text>
<text x="560" y="297.9">UP TO 10</text>
<text x="577.1" y="297.9">±1°</text>
<text x="558.5" y="302.1">10 UP TO 50</text>
<text x="575.5" y="302.2">±0°30'</text>
<text x="557.5" y="310.6">120 UP TO 400</text>
<text x="558.2" y="306.4">50 UP TO 120</text>
<text x="575.5" y="310.6">±0°10'</text>
<text x="575.5" y="306.4">±0°20'</text>
<text x="558.8" y="319.2">0.5 UP TO 3</text>
<text x="576.6" y="323.5">±0.1</text>
<text x="576.6" y="319.3">±0.1</text>
<text x="576.7" y="327.8">±0.2</text>
<text x="576.6" y="332">±0.3</text>
<text x="556.8" y="340.6">315 UP TO 1000</text>
<text x="557.3" y="336.3">120 UP TO 315</text>
<text x="576.6" y="336.3">±0.5</text>
<text x="576.6" y="340.6">±0.8</text>
<text x="556.2" y="344.8">1000 UP TO 2000</text>
<text x="576.6" y="344.8">±1.2</text>
<text x="558.9" y="349">OVER 2000</text>
<text x="577.7" y="349">±2</text>
<text x="7.7" y="382.7" transform="rotate(-90 7.7 382.7)">Uploading\2022-23\P23Y5\P23Y5B151101.dft</text>
<text x="7.7" y="409.9" transform="rotate(-90 7.7 409.9)">\\srv01102\ExDM</text>
</g>
<g font-size="2.1">
<text x="558.6" y="232.4">UNSPECIFIED TOL.(FAB)</text>
<text x="559.5" y="234.8">FOR ANGULAR IN mm.</text>
<text x="558.6" y="254">UNSPECIFIED TOL.(FAB)</text>
<text x="560.7" y="256.3">FOR LINEAR IN mm.</text>
<text x="558.7" y="292.4">UNSPECIFIED TOL.(M/C)</text>
<text x="559.6" y="294.7">FOR ANGULAR IN mm.</text>
<text x="558.7" y="313.8">UNSPECIFIED TOL.(M/C)</text>
<text x="560.6" y="316.2">FOR LINEAR IN mm.</text>
</g>
</svg>
